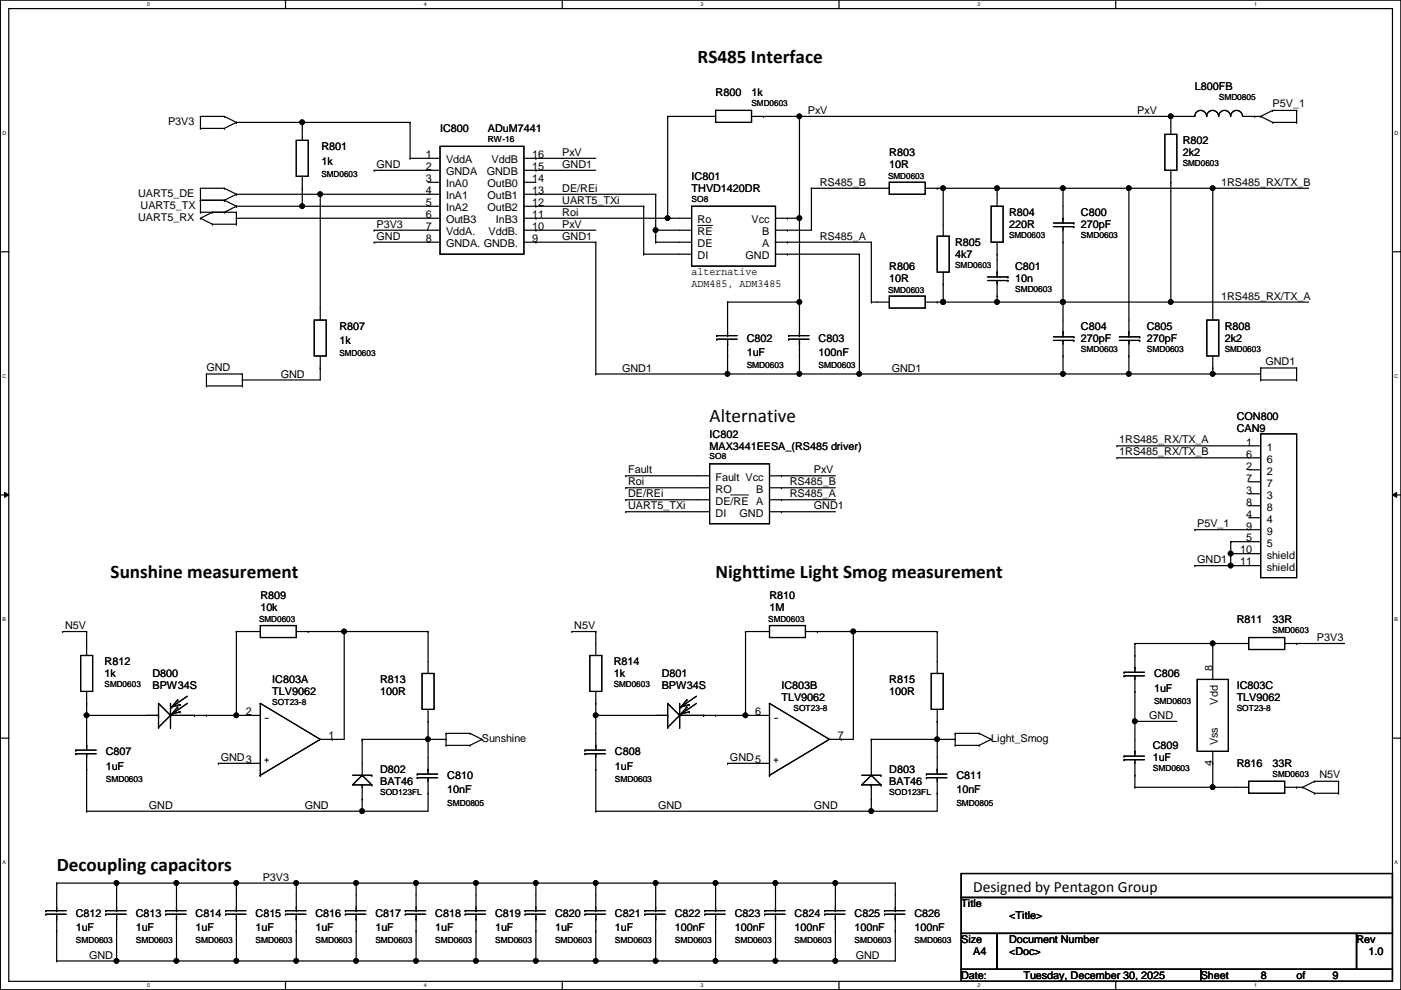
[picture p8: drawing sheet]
<svg xmlns="http://www.w3.org/2000/svg" width="297mm" height="210mm" viewBox="0 0 297 210" stroke-linecap="round" stroke-linejoin="round" font-family="sans-serif">
<path d="M.1 0h296.9v209.8h-296.9zM1.9 1.8h293.3v206.3h-293.3z" fill="none" stroke="#000" stroke-width=".25"/>
<g fill="#fff">
<path d="M31.2 .3h.6v1.2h-.6z"/>
<path d="M31.2 208.3h.6v1.2h-.6z"/>
</g>
<path d="M60.5 0v1.8M60.5 208.1v1.7" fill="none" stroke="#000" stroke-width=".25"/>
<g fill="#fff">
<path d="M89.9 .3h.6v1.2h-.6z"/>
<path d="M89.9 208.3h.6v1.2h-.6z"/>
</g>
<path d="M119.2 0v1.8M119.2 208.1v1.7" fill="none" stroke="#000" stroke-width=".25"/>
<g fill="#fff">
<path d="M148.5 .3h.6v1.2h-.6z"/>
<path d="M148.5 208.3h.6v1.2h-.6z"/>
</g>
<path d="M177.9 0v1.8M177.9 208.1v1.7" fill="none" stroke="#000" stroke-width=".25"/>
<g fill="#fff">
<path d="M207.2 .3h.6v1.2h-.6z"/>
<path d="M207.2 208.3h.6v1.2h-.6z"/>
</g>
<path d="M236.6 0v1.8M236.6 208.1v1.7" fill="none" stroke="#000" stroke-width=".25"/>
<g fill="#fff">
<path d="M265.9 .3h.6v1.2h-.6z"/>
<path d="M265.9 208.3h.6v1.2h-.6z"/>
<path d="M.5 27.6h.8v1.2h-.8z"/>
<path d="M295.7 27.6h.8v1.2h-.8z"/>
<path d="M.5 79.2h.8v1.1h-.8z"/>
<path d="M295.7 79.2h.8v1.1h-.8z"/>
</g>
<path d="M.1 53.4h1.8M295.2 53.4h1.8" fill="none" stroke="#000" stroke-width=".25"/>
<g fill="#fff">
<path d="M.5 130.7h.8v1.2h-.8z"/>
<path d="M295.7 130.7h.7v1.2h-.7z"/>
</g>
<path d="M.1 104.9h1.8M295.2 104.9h1.8" fill="none" stroke="#000" stroke-width=".25"/>
<path d="M1 104.4l.9 .5-.9 .6zM295.2 104.9l.9-.5v1.1z" fill="#000"/>
<path d="M1 104.4l.9 .5-.9 .6zM295.2 104.9l.9-.5v1.1z" fill="none" stroke="#000" stroke-width=".21"/>
<g fill="#fff">
<path d="M.5 182.3h.8v1.2h-.8z"/>
<path d="M295.7 182.3h.7v1.2h-.7z"/>
</g>
<g fill="none" stroke="#000" stroke-width=".25">
<path d="M42.5 27.2h.1M42.5 24.7h.1M42.5 39.9h.1M42.5 39.9h5.1M42.5 24.7h5.1M42.5 27.2h5.1M42.5 24.7v2.5M42.5 39.9v5.1M47.6 24.7h.1M47.6 27.2h.1M47.6 39.9h.1M47.6 24.7l2.5 1.3"/>
<path d="M47.6 39.9l2.5 1.3M50.1 26h.1M50.1 26h36.8M50.1 26l-2.5 1.2M62.8 29.8h2.6v7.6h-2.6zM64.1 26h.1M64.1 39.9h.1M64.1 26v3.8M64.1 37.4v6.3M79.3 36.1h.1M79.3 36.1h14M86.9 26h.1"/>
<path d="M86.9 33.6h.1M86.9 33.6h6.4M86.9 26v7.6M90.8 38.7h2.5M93.3 31h17.8v22.9h-17.8zM111.1 33.6h15.2M111.1 36.1h15.2M111.1 38.7h2.5M113.6 33.6h.1M113.6 36.1h.1M141.6 24.7h.1M141.6 24.7h10.1"/>
<path d="M141.6 24.7v21.6M151.7 23.4h7.6v2.6h-7.6zM159.3 24.7h94a1.25 1.25 0 0 1 1.3-1.3 1.25 1.25 0 0 1 1.2 1.3M161.9 24.7h.1M169.5 24.7h.1M169.5 24.7v46.5M172 39.9h.1M172 39.9h16.5M172 39.9v8.9h-7.6M188.5 38.7h7.7v2.5h-7.7zM196.2 39.9h81.2M198.7 39.9h.1"/>
<path d="M200 39.9h.1M200 39.9v10.2M211.4 39.9h.1M211.4 39.9v3.8M225.4 39.9h.1M225.4 39.9v7.4M239.3 39.9h.1M239.3 39.9v31.5M247 28.5h2.5v7.6h-2.5zM248.2 38.7h.1M248.2 24.7h.1M248.2 24.7v3.8"/>
<path d="M248.2 36.1v28M255.9 24.7a1.25 1.25 0 0 1 1.2-1.3 1.25 1.25 0 0 1 1.3 1.3M257.1 39.9h.1M257.1 39.9v28M258.4 24.7a1.25 1.25 0 0 1 1.2-1.3 1.25 1.25 0 0 1 1.3 1.3M260.9 24.7a1.25 1.25 0 0 1 1.3-1.3 1.25 1.25 0 0 1 1.2 1.3M263.5 24.7h3.8M266 24.7h.1M267.3 24.7h.1M267.3 24.7l2.5 1.3M269.8 23.4h.1M269.8 26h.1"/>
<path d="M269.8 26h5.1M269.8 23.4h5.1M269.8 23.4l-2.5 1.3M274.9 26h.1M274.9 23.4h.1M274.9 23.4v2.6M42.5 46.3h.1M42.5 42.5h.1M42.5 45h.1M42.5 45h7.6M42.5 46.3l2.5 1.2M42.5 42.5h5.1"/>
<path d="M45 45h.1M45 47.5h.1M45 45l-2.5 1.3M45 47.5h5.1M47.6 42.5h.1M47.6 45h.1M47.6 42.5l2.5 1.2M50.1 46.3h.1M50.1 43.7h.1M50.1 41.2h.1M50.1 47.5h.1M50.1 45h.1"/>
<path d="M50.1 46.3h43.2M50.1 41.2h43.2M50.1 43.7h43.2M50.1 45v2.5M50.1 41.2l-2.5 1.3M50.1 43.7l-2.5 1.3M64.1 43.7h.1M67.9 41.2h.1M67.9 41.2v26.7M79.3 51.4h.1M79.3 48.8h.1M79.3 51.4h14"/>
<path d="M79.3 48.8h14M111.1 51.4h15.2M111.1 48.8h15.2M111.1 46.3h35.5M111.1 41.2h27.9M111.1 43.7h25.4M113.6 46.3h.1M113.6 48.8h.1M113.6 51.4h.1M113.6 41.2h.1M113.6 43.7h.1M126.3 51.4h.1"/>
<path d="M126.3 51.4v27.9M136.5 43.7h.1M136.5 53.9h.1M136.5 53.9h10.1M136.5 43.7v10.2M139 51.4h.1M139 48.8h.1M139 41.2h.1M139 51.4h7.6M139 48.8h7.6M139 41.2v10.2M141.6 46.3h.1"/>
<path d="M146.6 43.7h17.8v12.7h-17.8zM164.4 51.4h20.3M164.4 53.9h17.8M164.4 46.3h5.1M167 51.4h.1M167 48.8h.1M167 53.9h.1M167 46.3h.1M169.5 46.3h.1M182.2 53.9h.1M182.2 53.9v25.4M184.7 51.4h.1"/>
<path d="M184.7 51.4v12.7M198.7 50.1h2.5v7.6h-2.5zM200 57.7v6.4M209.4 59.5h4.3M209.4 58.7h4.3M210.1 43.7h2.6v7.7h-2.6zM211.4 53.9h.1M211.4 59.5h.1M211.4 57.7h.1M211.4 51.4v7.3M211.4 59.5v4.6M213.7 59.5h.1"/>
<path d="M213.7 58.7h.1M223.3 48h4.4M223.3 47.3h4.4M225.4 51.4h.1M225.4 48h.1M225.4 46.3h.1M225.4 48v23.4M227.7 48h.1M227.7 47.3h.1M43.8 79.3h.1M43.8 79.3h7.6M43.8 79.3v2.5"/>
<path d="M51.4 79.3h.1M51.4 79.3v2.5M66.6 67.9h2.6v7.6h-2.6zM67.9 78h.1M67.9 75.5v5.1h-16.5M126.3 79.3h.1M126.3 79.3h141M152 71.2h.1M152 71.9h.1M152 71.2h4.3M152 71.9h4.3M154.3 75.5h.1"/>
<path d="M154.3 64.1h.1M154.3 79.3h.1M154.3 71.2h.1M154.3 72.9h.1M154.3 64.1h15.2M154.3 64.1v7.1M154.3 71.9v7.4M167.2 71.2h.1M167.2 71.9h.1M167.2 71.2h4.3M167.2 71.9h4.3M169.5 79.3h.1"/>
<path d="M169.5 64.1h.1M169.5 75.5h.1M169.5 71.2h.1M169.5 72.9h.1M169.5 71.9v7.4M182.2 79.3h.1M184.7 64.1h.1M184.7 64.1h3.8M188.5 62.8h7.7v2.5h-7.7zM196.2 64.1h81.2M198.7 64.1h.1M200 64.1h.1"/>
<path d="M200 60.2h.1M211.4 64.1h.1M211.4 62.8h.1M223.3 72.2h4.4M223.3 71.4h4.4M225.4 79.3h.1M225.4 75.5h.1M225.4 64.1h.1M225.4 72.2h.1M225.4 70.4h.1M225.4 72.2v7.1M227.7 72.2h.1"/>
<path d="M227.7 71.4h.1M237.3 72.2h4.3M237.3 71.4h4.3M239.3 75.5h.1M239.3 79.3h.1M239.3 72.2h.1M239.3 70.4h.1M239.3 72.2v7.1M241.6 72.2h.1M241.6 71.4h.1M248.2 64.1h.1M255.9 67.9h2.5v7.6h-2.5z"/>
<path d="M257.1 78h.1M257.1 79.3h.1M257.1 75.5v3.8M267.3 78h.1M267.3 78h7.6M267.3 78v2.6M274.9 78h.1M274.9 78v2.6M43.8 81.8h.1M43.8 81.8h7.6M51.4 80.6h.1M51.4 81.8h.1"/>
<path d="M150.4 98.3h12.7v12.7h-12.7zM236.8 94.5h.1M236.8 97.1h.1M236.8 94.5h30.5M236.8 97.1h30.5M264.7 99.6h2.6M267.3 92h7.6v30.5h-7.6zM267.3 80.6h.1M267.3 80.6h7.6M274.9 80.6h.1M132.7 108.5h.1M132.7 106h.1"/>
<path d="M132.7 103.4h.1M132.7 100.9h.1M132.7 100.9h17.7M132.7 108.5h17.7M132.7 103.4h17.7M132.7 106h17.7M163.1 100.9h14M163.1 108.5h14M163.1 103.4h14M163.1 106h14M165.7 100.9h.1M165.7 108.5h.1"/>
<path d="M165.7 103.4h.1M165.7 106h.1M253.3 112.3h.1M253.3 119.9h.1M253.3 119.9h14M253.3 112.3h14M260.9 117.4h.1M260.9 114.9h.1M260.9 119.9h.1M260.9 114.9v5M260.9 117.4h6.4M260.9 114.9h6.4"/>
<path d="M264.7 104.7h2.6M264.7 109.8h2.6M264.7 102.2h2.6M264.7 107.2h2.6M13.3 133.9h.1M13.3 133.9h5.1M17.1 139h2.5v7.6h-2.5zM18.4 133.9h.1M18.4 133.9v5.1M50.1 133.9h.1M50.1 133.9v17.8M50.1 133.9h5.1"/>
<path d="M55.2 132.6h7.6v2.6h-7.6zM62.8 133.9h28M65.4 133.9h.1M73 133.9h.1M73 133.9v22.9h-5.1M90.8 133.9h.1M90.8 133.9v8.9M121.2 133.9h.1M121.2 133.9h5.1M125 139h2.6v7.6h-2.6zM126.3 133.9h.1M126.3 133.9v5.1"/>
<path d="M158.1 133.9h.1M158.1 133.9h5M158.1 133.9v17.8M163.1 132.6h7.7v2.6h-7.7zM170.8 133.9h27.9M173.3 133.9h.1M180.9 133.9h.1M180.9 133.9v22.9h-5.1M198.7 133.9h.1M198.7 133.9v8.9M240.6 136.4h.1M240.6 139h.1"/>
<path d="M240.6 136.4h24.1M240.6 136.4v6.1M257.1 136.4h.1M257.1 136.4v7.7M264.7 135.2h7.7v2.5h-7.7zM272.4 136.4h12.7M274.9 136.4h.1M.1 156.5h1.8M16.1 159.8h.1M16.1 159h.1M16.1 159.8h4.3M16.1 159h4.3"/>
<path d="M18.4 149.1h.1M18.4 151.7h.1M18.4 159.8h.1M18.4 158h.1M18.4 151.7h15.2M18.4 146.6v12.4M18.4 159.8v12.2M33.6 154.2h.1M33.6 151.7h.1M36.1 151.7h.1M36.1 154.2h.1M36.1 151.7h19.1"/>
<path d="M36.1 151.7l-2.5-2.6v5.1M36.1 151.7l-2.5 2.5M36.1 149.1v5.1M36.4 149.9h.1M36.4 151.4h.1M37.7 148.4h.1M37.7 149.9h.1M37.7 148.4l-1.3 1.5M37.7 149.9l-1.3 1.5M38.2 149.4h.1M38.2 150.9h.1M38.2 149.4l-1.8 .5"/>
<path d="M38.2 150.9l-1.8 .5M39.7 147.6l-3.3 2.3M39.7 149.1l-3.3 2.3M41.2 151.7h.1M43.8 151.7h.1M50.1 151.7h.1M55.2 149.1h.1M55.2 149.1l12.7 7.7M55.2 149.1v15.3M67.9 156.8l-12.7 7.6M70.4 156.8h.1M76.8 156.8h.1"/>
<path d="M76.8 156.8h17.8M76.8 156.8v7.6M89.5 142.8h2.5v7.6h-2.5zM90.8 156.8h.1M90.8 153h.1M90.8 150.4v13.7M94.6 156.8h.1M94.6 158h.1M94.6 155.5h.1M94.6 155.5h5M94.6 158h5M94.6 155.5v2.5"/>
<path d="M99.6 155.5h.1M99.6 158h.1M99.6 155.5l2.6 1.3M102.2 156.8h.1M102.2 156.8l-2.6 1.2M124 159.8h.1M124 159h.1M124 159.8h4.4M124 159h4.4M126.3 149.1h.1M126.3 151.7h.1M126.3 159.8h.1"/>
<path d="M126.3 158h.1M126.3 146.6v12.4M126.3 159.8v12.2M126.3 151.7h15.3M141.6 154.2h.1M141.6 151.7h.1M144.1 151.7h.1M144.1 154.2h.1M144.1 151.7l-2.5-2.6v5.1M144.1 151.7h19M144.1 151.7l-2.5 2.5M144.1 149.1v5.1"/>
<path d="M144.4 149.9h.1M144.4 151.4h.1M145.6 148.4h.1M145.6 149.9h.1M145.6 148.4l-1.2 1.5M145.6 149.9l-1.2 1.5M146.1 149.4h.1M146.1 150.9h.1M146.1 149.4l-1.7 .5M146.1 150.9l-1.7 .5M147.7 147.6l-3.3 2.3M147.7 149.1l-3.3 2.3"/>
<path d="M149.2 151.7h.1M151.7 151.7h.1M158.1 151.7h.1M163.1 149.1h.1M163.1 149.1l12.7 7.7M163.1 149.1v15.3M175.8 156.8l-12.7 7.6M178.4 156.8h.1M184.7 156.8h.1M184.7 156.8v7.6M184.7 156.8h17.8M197.4 142.8h2.6v7.6h-2.6z"/>
<path d="M198.7 156.8h.1M198.7 153h.1M198.7 150.4v13.7M202.5 156.8h.1M202.5 158h.1M202.5 155.5h.1M202.5 155.5h5.1M202.5 158h5.1M202.5 155.5v2.5M207.6 155.5h.1M207.6 158h.1M207.6 155.5l2.5 1.3"/>
<path d="M210.1 156.8h.1M210.1 156.8l-2.5 1.2M238.3 143.3h.1M238.3 142.5h.1M238.3 143.3h4.4M238.3 142.5h4.4M240.6 153h.1M240.6 146.6h.1M240.6 159.3h.1M240.6 143.3h.1M240.6 141.5h.1M240.6 143.3v17"/>
<path d="M240.6 153h8.9M253.8 144.1h6.6v15.2h-6.6zM257.1 159.3v7.6M295.2 156.5h1.8M18.4 163.1h.1M18.4 172h.1M46.3 161.8h.1M46.3 161.8h8.9M55.2 164.4h.1M74.8 164.4h4M76.8 172h.1M76.8 169.5h.1"/>
<path d="M76.8 164.4h.1M76.8 166.4h.1M76.8 166.4v5.6M76.8 164.4l-2 2h4M76.8 164.4l2 2M78.8 166.4h.1M78.8 164.4h.1M88.5 164.9h.1M88.5 164.1h.1M88.5 164.9h4.3M88.5 164.1h4.3M90.8 168.2h.1"/>
<path d="M90.8 164.9h.1M90.8 163.1h.1M90.8 164.9v7.1h-72.4M126.3 163.1h.1M126.3 172h.1M154.3 161.8h.1M154.3 161.8h8.8M163.1 164.4h.1M182.7 164.4h4.1M184.7 172h.1M184.7 169.5h.1M184.7 164.4h.1"/>
<path d="M184.7 166.4h.1M184.7 166.4v5.6M184.7 164.4l-2 2h4.1M184.7 164.4l2.1 2M186.8 166.4h.1M186.8 164.4h.1M196.4 164.9h.1M196.4 164.1h.1M196.4 164.9h4.3M196.4 164.1h4.3M198.7 168.2h.1M198.7 164.9h.1"/>
<path d="M198.7 163.1h.1M198.7 164.9v7.1h-72.4M238.3 161.1h.1M238.3 160.3h.1M238.3 161.1h4.4M238.3 160.3h4.4M240.6 164.4h.1M240.6 166.9h.1M240.6 161.1h.1M240.6 166.9h24.1M240.6 161.1v5.8M257.1 161.8h.1"/>
<path d="M257.1 166.9h.1M264.7 165.7h7.7v2.5h-7.7zM272.4 166.9h3.8M274.9 166.9h.1M276.2 166.9h.1M276.2 166.9l2.5 1.3M278.7 165.7h.1M278.7 168.2h.1M278.7 165.7h5.1M278.7 165.7l-2.5 1.2M278.7 168.2h5.1M283.8 168.2h.1"/>
<path d="M283.8 165.7h.1M283.8 165.7v2.5M9.7 193.1h.1M9.7 193.8h.1M9.7 193.1h4.4M9.7 193.8h4.4M12 197.4h.1M12 187.2h.1M12 193.1h.1M12 194.9h.1M12 187.2v5.9M12 193.8v10"/>
<path d="M12 187.2h177.8M22.4 193.1h.1M22.4 193.8h.1M22.4 193.1h4.4M22.4 193.8h4.4M24.7 197.4h.1M24.7 187.2h.1M24.7 193.1h.1M24.7 194.9h.1M24.7 187.2v5.9M24.7 193.8v10M35.1 193.1h.1"/>
<path d="M35.1 193.8h.1M35.1 193.1h4.4M35.1 193.8h4.4M37.4 197.4h.1M37.4 187.2h.1M37.4 193.1h.1M37.4 194.9h.1M37.4 187.2v5.9M37.4 193.8v10M47.8 193.1h.1M47.8 193.8h.1M47.8 193.1h4.4"/>
<path d="M47.8 193.8h4.4M50.1 197.4h.1M50.1 187.2h.1M50.1 193.1h.1M50.1 194.9h.1M50.1 187.2v5.9M50.1 193.8v10M60.5 193.1h.1M60.5 193.8h.1M60.5 193.1h4.4M60.5 193.8h4.4M62.8 187.2h.1"/>
<path d="M62.8 197.4h.1M62.8 193.1h.1M62.8 194.9h.1M62.8 187.2v5.9M62.8 193.8v10M73.2 193.1h.1M73.2 193.8h.1M73.2 193.1h4.4M73.2 193.8h4.4M75.5 187.2h.1M75.5 197.4h.1M75.5 193.1h.1"/>
<path d="M75.5 194.9h.1M75.5 187.2v5.9M75.5 193.8v10M85.9 193.1h.1M85.9 193.8h.1M85.9 193.1h4.4M85.9 193.8h4.4M88.2 187.2h.1M88.2 197.4h.1M88.2 193.1h.1M88.2 194.9h.1M88.2 187.2v5.9"/>
<path d="M88.2 193.8v10M98.6 193.1h.1M98.6 193.8h.1M98.6 193.1h4.4M98.6 193.8h4.4M100.9 187.2h.1M100.9 197.4h.1M100.9 193.1h.1M100.9 194.9h.1M100.9 187.2v5.9M100.9 193.8v10M111.3 193.1h.1"/>
<path d="M111.3 193.8h.1M111.3 193.1h4.4M111.3 193.8h4.4M113.6 187.2h.1M113.6 197.4h.1M113.6 193.1h.1M113.6 194.9h.1M113.6 187.2v5.9M113.6 193.8v10M124 193.1h.1M124 193.8h.1M124 193.1h4.4"/>
<path d="M124 193.8h4.4M126.3 187.2h.1M126.3 197.4h.1M126.3 193.1h.1M126.3 194.9h.1M126.3 187.2v5.9M126.3 193.8v10M136.7 193.1h.1M136.7 193.8h.1M136.7 193.1h4.4M136.7 193.8h4.4M139 187.2h.1"/>
<path d="M139 197.4h.1M139 193.1h.1M139 194.9h.1M139 187.2v5.9M139 193.8v10M149.4 193.1h.1M149.4 193.8h.1M149.4 193.1h4.4M149.4 193.8h4.4M151.7 187.2h.1M151.7 197.4h.1M151.7 193.1h.1"/>
<path d="M151.7 194.9h.1M151.7 187.2v5.9M151.7 193.8v10M162.1 193.1h.1M162.1 193.8h.1M162.1 193.1h4.4M162.1 193.8h4.4M164.4 187.2h.1M164.4 197.4h.1M164.4 193.1h.1M164.4 194.9h.1M164.4 187.2v5.9"/>
<path d="M164.4 193.8v10M174.8 193.1h.1M174.8 193.8h.1M174.8 193.1h4.4M174.8 193.8h4.4M177.1 187.2h.1M177.1 197.4h.1M177.1 193.1h.1M177.1 194.9h.1M177.1 187.2v5.9M177.1 193.8v10M187.5 193.1h.1"/>
<path d="M187.5 193.8h.1M187.5 193.1h4.4M187.5 193.8h4.4M189.8 187.2h.1M189.8 197.4h.1M189.8 193.1h.1M189.8 194.9h.1M189.8 193.8v10h-177.8M189.8 187.2v5.9M203.8 185.2h91.4v5.1h-91.4zM203.8 190.3h91.4v7.6h-91.4zM203.8 197.9h7.6v7.6h-7.6z"/>
<path d="M211.4 197.9h76.2v7.6h-76.2zM287.6 197.9h7.6v7.6h-7.6zM12 203.8h.1M24.7 203.8h.1M37.4 203.8h.1M50.1 203.8h.1M62.8 203.8h.1M75.5 203.8h.1M88.2 203.8h.1M100.9 203.8h.1M113.6 203.8h.1M126.3 203.8h.1"/>
<path d="M139 203.8h.1M151.7 203.8h.1M164.4 203.8h.1M177.1 203.8h.1M203.8 205.5h50.8v2.6h-50.8zM254.6 205.5h40.6v2.6h-40.6z"/>
<circle cx="64.1" cy="25.9" r=".49"/>
<circle cx="169.5" cy="24.7" r=".49"/>
<circle cx="200" cy="39.9" r=".49"/>
<circle cx="211.4" cy="39.9" r=".49"/>
<circle cx="225.4" cy="39.9" r=".49"/>
<circle cx="239.3" cy="39.9" r=".49"/>
<circle cx="248.2" cy="24.7" r=".49"/>
<circle cx="257.1" cy="39.9" r=".49"/>
<circle cx="64.1" cy="43.7" r=".49"/>
<circle cx="67.9" cy="41.2" r=".49"/>
<circle cx="139" cy="48.8" r=".49"/>
<circle cx="141.5" cy="46.2" r=".49"/>
<circle cx="169.5" cy="46.2" r=".49"/>
<circle cx="154.2" cy="79.3" r=".49"/>
<circle cx="169.5" cy="79.3" r=".49"/>
<circle cx="169.5" cy="64" r=".49"/>
<circle cx="182.2" cy="79.3" r=".49"/>
<circle cx="200" cy="64" r=".49"/>
<circle cx="211.4" cy="64" r=".49"/>
<circle cx="225.4" cy="79.3" r=".49"/>
<circle cx="225.4" cy="64" r=".49"/>
<circle cx="239.3" cy="79.3" r=".49"/>
<circle cx="248.2" cy="64" r=".49"/>
<circle cx="257.1" cy="79.3" r=".49"/>
<circle cx="260.9" cy="117.4" r=".49"/>
<circle cx="260.9" cy="119.9" r=".49"/>
<circle cx="73" cy="133.9" r=".49"/>
<circle cx="180.9" cy="133.9" r=".49"/>
<circle cx="257.1" cy="136.4" r=".49"/>
<circle cx="18.3" cy="151.7" r=".49"/>
<circle cx="50.1" cy="151.7" r=".49"/>
<circle cx="90.7" cy="156.7" r=".49"/>
<circle cx="126.3" cy="151.7" r=".49"/>
<circle cx="158" cy="151.7" r=".49"/>
<circle cx="198.7" cy="156.7" r=".49"/>
<circle cx="240.6" cy="152.9" r=".49"/>
<circle cx="76.8" cy="172" r=".49"/>
<circle cx="184.7" cy="172" r=".49"/>
<circle cx="257.1" cy="166.9" r=".49"/>
<circle cx="24.7" cy="187.2" r=".49"/>
<circle cx="37.4" cy="187.2" r=".49"/>
<circle cx="50.1" cy="187.2" r=".49"/>
<circle cx="62.8" cy="187.2" r=".49"/>
<circle cx="75.5" cy="187.2" r=".49"/>
<circle cx="88.2" cy="187.2" r=".49"/>
<circle cx="100.9" cy="187.2" r=".49"/>
<circle cx="113.6" cy="187.2" r=".49"/>
<circle cx="126.3" cy="187.2" r=".49"/>
<circle cx="139" cy="187.2" r=".49"/>
<circle cx="151.7" cy="187.2" r=".49"/>
<circle cx="164.4" cy="187.2" r=".49"/>
<circle cx="177.1" cy="187.2" r=".49"/>
<circle cx="24.7" cy="203.7" r=".49"/>
<circle cx="37.4" cy="203.7" r=".49"/>
<circle cx="50.1" cy="203.7" r=".49"/>
<circle cx="62.8" cy="203.7" r=".49"/>
<circle cx="75.5" cy="203.7" r=".49"/>
<circle cx="88.2" cy="203.7" r=".49"/>
<circle cx="100.9" cy="203.7" r=".49"/>
<circle cx="113.6" cy="203.7" r=".49"/>
<circle cx="126.3" cy="203.7" r=".49"/>
<circle cx="139" cy="203.7" r=".49"/>
<circle cx="151.7" cy="203.7" r=".49"/>
<circle cx="164.4" cy="203.7" r=".49"/>
<circle cx="177.1" cy="203.7" r=".49"/>
</g>
<g fill="#000">
<circle cx="64.1" cy="25.9" r=".49"/>
<circle cx="169.5" cy="24.7" r=".49"/>
<circle cx="200" cy="39.9" r=".49"/>
<circle cx="211.4" cy="39.9" r=".49"/>
<circle cx="225.4" cy="39.9" r=".49"/>
<circle cx="239.3" cy="39.9" r=".49"/>
<circle cx="248.2" cy="24.7" r=".49"/>
<circle cx="257.1" cy="39.9" r=".49"/>
<circle cx="64.1" cy="43.7" r=".49"/>
<circle cx="67.9" cy="41.2" r=".49"/>
<circle cx="139" cy="48.8" r=".49"/>
<circle cx="141.5" cy="46.2" r=".49"/>
<circle cx="169.5" cy="46.2" r=".49"/>
<circle cx="154.2" cy="79.3" r=".49"/>
<circle cx="169.5" cy="79.3" r=".49"/>
<circle cx="169.5" cy="64" r=".49"/>
<circle cx="182.2" cy="79.3" r=".49"/>
<circle cx="200" cy="64" r=".49"/>
<circle cx="211.4" cy="64" r=".49"/>
<circle cx="225.4" cy="79.3" r=".49"/>
<circle cx="225.4" cy="64" r=".49"/>
<circle cx="239.3" cy="79.3" r=".49"/>
<circle cx="248.2" cy="64" r=".49"/>
<circle cx="257.1" cy="79.3" r=".49"/>
<circle cx="260.9" cy="117.4" r=".49"/>
<circle cx="260.9" cy="119.9" r=".49"/>
<circle cx="73" cy="133.9" r=".49"/>
<circle cx="180.9" cy="133.9" r=".49"/>
<circle cx="257.1" cy="136.4" r=".49"/>
<circle cx="18.3" cy="151.7" r=".49"/>
<circle cx="50.1" cy="151.7" r=".49"/>
<circle cx="90.7" cy="156.7" r=".49"/>
<circle cx="126.3" cy="151.7" r=".49"/>
<circle cx="158" cy="151.7" r=".49"/>
<circle cx="198.7" cy="156.7" r=".49"/>
<circle cx="240.6" cy="152.9" r=".49"/>
<circle cx="76.8" cy="172" r=".49"/>
<circle cx="184.7" cy="172" r=".49"/>
<circle cx="257.1" cy="166.9" r=".49"/>
<circle cx="24.7" cy="187.2" r=".49"/>
<circle cx="37.4" cy="187.2" r=".49"/>
<circle cx="50.1" cy="187.2" r=".49"/>
<circle cx="62.8" cy="187.2" r=".49"/>
<circle cx="75.5" cy="187.2" r=".49"/>
<circle cx="88.2" cy="187.2" r=".49"/>
<circle cx="100.9" cy="187.2" r=".49"/>
<circle cx="113.6" cy="187.2" r=".49"/>
<circle cx="126.3" cy="187.2" r=".49"/>
<circle cx="139" cy="187.2" r=".49"/>
<circle cx="151.7" cy="187.2" r=".49"/>
<circle cx="164.4" cy="187.2" r=".49"/>
<circle cx="177.1" cy="187.2" r=".49"/>
<circle cx="24.7" cy="203.7" r=".49"/>
<circle cx="37.4" cy="203.7" r=".49"/>
<circle cx="50.1" cy="203.7" r=".49"/>
<circle cx="62.8" cy="203.7" r=".49"/>
<circle cx="75.5" cy="203.7" r=".49"/>
<circle cx="88.2" cy="203.7" r=".49"/>
<circle cx="100.9" cy="203.7" r=".49"/>
<circle cx="113.6" cy="203.7" r=".49"/>
<circle cx="126.3" cy="203.7" r=".49"/>
<circle cx="139" cy="203.7" r=".49"/>
<circle cx="151.7" cy="203.7" r=".49"/>
<circle cx="164.4" cy="203.7" r=".49"/>
<circle cx="177.1" cy="203.7" r=".49"/>
</g>
<path d="M147.9 47.8h3.2M154.9 104.9h3.8" fill="none" stroke="#000" stroke-width=".21"/>
<g font-size="4.1">
<text x="147.9" y="13.3">RS485 Interface</text>
<text x="150.4" y="89.5">Alternative</text>
<text x="23.4" y="122.5">Sunshine measurement</text>
<text x="151.7" y="122.5">Nighttime Light Smog measurement</text>
<text x="12" y="184.7">Decoupling capacitors</text>
</g>
<text font-size="3.3" x="206.3" y="189.1">Designed by Pentagon Group</text>
<g font-size="2.3">
<text x="151.7" y="20.4">R800</text>
<text x="159.3" y="20.4">1k</text>
<text x="253.3" y="19.1">L800FB</text>
<text x="269.8" y="22.7">P5V_1</text>
<text x="35.6" y="26.5">P3V3</text>
<text x="93.3" y="28">IC800</text>
<text x="103.5" y="28">ADuM7441</text>
<text x="171.3" y="24.2">PxV</text>
<text x="241.1" y="24.2">PxV</text>
<text x="68.2" y="31.8">R801</text>
<text x="68.2" y="34.9">1k</text>
<text x="79.8" y="35.6">GND</text>
<text x="90.3" y="33.5">1</text>
<text x="94.6" y="34.6">VddA</text>
<text x="104.2" y="34.6">VddB</text>
<text x="112.9" y="33.5">16</text>
<text x="119.2" y="33.1">PxV</text>
<text x="119.2" y="35.6">GND1</text>
<text x="188.5" y="33.1">R803</text>
<text x="188.5" y="35.6">10R</text>
<text x="250.8" y="30.6">R802</text>
<text x="250.8" y="33.1">2k2</text>
<text x="29.3" y="41.7">UART5_DE</text>
<text x="90.3" y="36.1">2</text>
<text x="90.3" y="38.6">3</text>
<text x="90.3" y="41.1">4</text>
<text x="94.6" y="37.2">GNDA</text>
<text x="94.6" y="39.7">InA0</text>
<text x="103.2" y="37.2">GNDB</text>
<text x="103.4" y="39.7">OutB0</text>
<text x="112.9" y="36.1">15</text>
<text x="112.9" y="41.1">13</text>
<text x="112.9" y="38.6">14</text>
<text x="119.2" y="40.7">DE/REi</text>
<text x="146.6" y="38.2">IC801</text>
<text x="146.6" y="40.7">THVD1420DR</text>
<text x="173.8" y="39.4">RS485_B</text>
<text x="258.9" y="39.4">1RS485_RX/TX_B</text>
<text x="29.3" y="46.8">UART5_RX</text>
<text x="29.8" y="44.3">UART5_TX</text>
<text x="90.3" y="43.7">5</text>
<text x="90.3" y="46.2">6</text>
<text x="94.6" y="42.2">InA1</text>
<text x="94.6" y="44.8">InA2</text>
<text x="94.6" y="47.3">OutB3</text>
<text x="103.4" y="44.8">OutB2</text>
<text x="103.4" y="42.2">OutB1</text>
<text x="105.2" y="47.3">InB3</text>
<text x="112.9" y="43.7">12</text>
<text x="112.9" y="46.2">11</text>
<text x="119.2" y="45.8">Roi</text>
<text x="119.2" y="43.2">UART5_TXi</text>
<text x="147.9" y="47.3">Ro</text>
<text x="159.3" y="47.3">Vcc</text>
<text x="213.9" y="45.8">R804</text>
<text x="229.2" y="45.8">C800</text>
<text x="79.8" y="50.8">GND</text>
<text x="79.8" y="48.3">P3V3</text>
<text x="90.3" y="48.8">7</text>
<text x="90.3" y="51.3">8</text>
<text x="94.6" y="49.9">VddA.</text>
<text x="94.6" y="52.4">GNDA. GNDB.</text>
<text x="103.6" y="49.9">VddB.</text>
<text x="112.9" y="51.3">9</text>
<text x="112.9" y="48.8">10</text>
<text x="119.2" y="48.3">PxV</text>
<text x="119.2" y="50.8">GND1</text>
<text x="147.9" y="49.9">RE</text>
<text x="147.9" y="52.4">DE</text>
<text x="161.6" y="52.4">A</text>
<text x="161.6" y="49.9">B</text>
<text x="173.8" y="50.8">RS485_A</text>
<text x="202.5" y="52.2">R805</text>
<text x="213.9" y="48.3">220R</text>
<text x="229.2" y="48.3">270pF</text>
<text x="146.6" y="58.3">alternative</text>
<text x="147.9" y="54.9">DI</text>
<text x="158.1" y="54.9">GND</text>
<text x="188.5" y="57.2">R806</text>
<text x="188.5" y="59.8">10R</text>
<text x="202.5" y="54.7">4k7</text>
<text x="215.2" y="57.2">C801</text>
<text x="215.2" y="59.8">10n</text>
<text x="146.6" y="60.8">ADM485, ADM3485</text>
<text x="258.9" y="63.5">1RS485_RX/TX_A</text>
<text x="72" y="69.9">R807</text>
<text x="229.2" y="69.9">C804</text>
<text x="243.2" y="69.9">C805</text>
<text x="259.7" y="69.9">R808</text>
<text x="72" y="73">1k</text>
<text x="158.3" y="72.5">C802</text>
<text x="158.3" y="75.5">1uF</text>
<text x="173.6" y="72.5">C803</text>
<text x="173.6" y="75.5">100nF</text>
<text x="229.2" y="72.5">270pF</text>
<text x="243.2" y="72.5">270pF</text>
<text x="259.7" y="72.5">2k2</text>
<text x="268.3" y="77.3">GND1</text>
<text x="43.8" y="78.6">GND</text>
<text x="59.5" y="80.1">GND</text>
<text x="131.9" y="78.8">GND1</text>
<text x="189.1" y="78.8">GND1</text>
<text x="262.2" y="89">CON800</text>
<text x="150.4" y="92.8">IC802</text>
<text x="150.4" y="95.3">MAX3441EESA_(RS485 driver)</text>
<text x="237.3" y="94">1RS485_RX/TX_A</text>
<text x="262.2" y="91.5">CAN9</text>
<text x="264.2" y="94.5">1</text>
<text x="268.6" y="95.6">1</text>
<text x="133.2" y="100.4">Fault</text>
<text x="151.7" y="101.9">Fault Vcc</text>
<text x="172.5" y="100.4">PxV</text>
<text x="237.3" y="96.6">1RS485_RX/TX_B</text>
<text x="264.2" y="99.6">2</text>
<text x="264.2" y="97">6</text>
<text x="268.6" y="100.7">2</text>
<text x="268.6" y="98.1">6</text>
<text x="133.2" y="108">UART5_TXi</text>
<text x="133.2" y="105.5">DE/REi</text>
<text x="133.2" y="102.9">Roi</text>
<text x="151.7" y="104.5">RO</text>
<text x="151.7" y="107">DE/RE</text>
<text x="160.4" y="107">A</text>
<text x="160.4" y="104.5">B</text>
<text x="167.5" y="102.9">RS485_B</text>
<text x="167.5" y="105.5">RS485_A</text>
<text x="172.5" y="108">GND1</text>
<text x="264.2" y="104.6">3</text>
<text x="264.2" y="102.1">7</text>
<text x="264.2" y="107.2">8</text>
<text x="268.6" y="105.7">3</text>
<text x="268.6" y="103.2">7</text>
<text x="151.7" y="109.6">DI</text>
<text x="156.8" y="109.6">GND</text>
<text x="253.8" y="111.8">P5V_1</text>
<text x="264.2" y="109.7">4</text>
<text x="264.2" y="112.3">9</text>
<text x="268.6" y="110.8">4</text>
<text x="268.6" y="108.3">8</text>
<text x="268.6" y="113.4">9</text>
<text x="253.8" y="119.4">GND1</text>
<text x="263" y="117.3">10</text>
<text x="263" y="119.9">11</text>
<text x="264.2" y="114.8">5</text>
<text x="268.6" y="115.9">5</text>
<text x="268.6" y="118.4">shield</text>
<text x="268.6" y="121">shield.</text>
<text x="55.2" y="127.1">R809</text>
<text x="55.2" y="129.6">10k</text>
<text x="163.1" y="127.1">R810</text>
<text x="163.1" y="129.6">1M</text>
<text x="13.8" y="133.4">N5V</text>
<text x="121.7" y="133.4">N5V</text>
<text x="262.2" y="132.2">R811</text>
<text x="269.8" y="132.2">33R</text>
<text x="279.2" y="135.9">P3V3</text>
<text x="22.2" y="141.1">R812</text>
<text x="22.2" y="143.6">1k</text>
<text x="32.3" y="143.6">D800</text>
<text x="130.1" y="141.1">R814</text>
<text x="130.1" y="143.6">1k</text>
<text x="140.3" y="143.6">D801</text>
<text x="244.7" y="143.6">C806</text>
<text x="257.1" y="142.3" transform="rotate(-90 257.1 142.3)">8</text>
<text x="32.3" y="146.1">BPW34S</text>
<text x="57.7" y="144.9">IC803A</text>
<text x="57.7" y="147.4">TLV9062</text>
<text x="80.6" y="144.9">R813</text>
<text x="80.6" y="147.4">100R</text>
<text x="140.3" y="146.1">BPW34S</text>
<text x="165.7" y="146.1">IC803B</text>
<text x="165.7" y="148.7">TLV9062</text>
<text x="188.5" y="144.9">R815</text>
<text x="188.5" y="147.4">100R</text>
<text x="244.7" y="146.6">1uF</text>
<text x="258.2" y="149.4" transform="rotate(-90 258.2 149.4)">Vdd</text>
<text x="262.2" y="146.1">IC803C</text>
<text x="262.2" y="148.7">TLV9062</text>
<text x="52.2" y="151.6">2</text>
<text x="56" y="152.8">-</text>
<text x="160.1" y="151.6">6</text>
<text x="163.9" y="152.8">-</text>
<text x="243.7" y="152.4">GND</text>
<text x="22.4" y="160.1">C807</text>
<text x="46.8" y="161.3">GND3</text>
<text x="56" y="161.7">+</text>
<text x="69.7" y="156.7">1</text>
<text x="102.2" y="157.3">Sunshine</text>
<text x="130.4" y="160.1">C808</text>
<text x="154.8" y="161.3">GND5</text>
<text x="163.9" y="161.7">+</text>
<text x="177.6" y="156.7">7</text>
<text x="210.1" y="157.3">Light_Smog</text>
<text x="244.4" y="158.8">C809</text>
<text x="244.4" y="161.4">1uF</text>
<text x="258.2" y="158" transform="rotate(-90 258.2 158)">Vss</text>
<text x="22.4" y="163.2">1uF</text>
<text x="80.6" y="163.9">D802</text>
<text x="80.6" y="166.5">BAT46</text>
<text x="94.8" y="165.2">C810</text>
<text x="130.4" y="163.2">1uF</text>
<text x="188.5" y="163.9">D803</text>
<text x="188.5" y="166.5">BAT46</text>
<text x="202.8" y="165.2">C811</text>
<text x="257.1" y="162.3" transform="rotate(-90 257.1 162.3)">4</text>
<text x="262.2" y="162.6">R816</text>
<text x="269.8" y="162.6">33R</text>
<text x="279.7" y="164.9">N5V</text>
<text x="31.6" y="171.5">GND</text>
<text x="64.6" y="171.5">GND</text>
<text x="94.8" y="168.2">10nF</text>
<text x="139.5" y="171.5">GND</text>
<text x="172.5" y="171.5">GND</text>
<text x="202.8" y="168.2">10nF</text>
<text x="55.7" y="186.7">P3V3</text>
<text x="16.1" y="194.4">C812</text>
<text x="16.1" y="197.4">1uF</text>
<text x="28.8" y="194.4">C813</text>
<text x="28.8" y="197.4">1uF</text>
<text x="41.5" y="194.4">C814</text>
<text x="41.5" y="197.4">1uF</text>
<text x="54.2" y="194.4">C815</text>
<text x="54.2" y="197.4">1uF</text>
<text x="66.9" y="194.4">C816</text>
<text x="66.9" y="197.4">1uF</text>
<text x="79.6" y="194.4">C817</text>
<text x="79.6" y="197.4">1uF</text>
<text x="92.3" y="194.4">C818</text>
<text x="92.3" y="197.4">1uF</text>
<text x="105" y="194.4">C819</text>
<text x="105" y="197.4">1uF</text>
<text x="117.7" y="194.4">C820</text>
<text x="117.7" y="197.4">1uF</text>
<text x="130.4" y="194.4">C821</text>
<text x="130.4" y="197.4">1uF</text>
<text x="143.1" y="194.4">C822</text>
<text x="143.1" y="197.4">100nF</text>
<text x="155.8" y="194.4">C823</text>
<text x="155.8" y="197.4">100nF</text>
<text x="168.5" y="194.4">C824</text>
<text x="168.5" y="197.4">100nF</text>
<text x="181.2" y="194.4">C825</text>
<text x="181.2" y="197.4">100nF</text>
<text x="193.9" y="194.4">C826</text>
<text x="193.9" y="197.4">100nF</text>
<text x="203.8" y="192.4">Title</text>
<text x="213.9" y="194.9">&lt;Title&gt;</text>
<text x="18.9" y="203.2">GND</text>
<text x="181.4" y="203.2">GND</text>
<text x="203.8" y="200">Size</text>
<text x="206.3" y="202.5">A4</text>
<text x="213.9" y="200">Document Number</text>
<text x="213.9" y="202.5">&lt;Doc&gt;</text>
<text x="287.6" y="200">Rev</text>
<text x="290.1" y="202.5">1.0</text>
<text x="203.8" y="207.6">Date:</text>
<text x="217" y="207.6">Tuesday, December 30, 2025</text>
<text x="254.6" y="207.6">Sheet</text>
<text x="267.3" y="207.6">8</text>
<text x="274.9" y="207.6">of</text>
<text x="282.5" y="207.6">9</text>
</g>
<g font-size="1.8">
<text x="159.3" y="22.5">SMD0603</text>
<text x="258.4" y="21.2">SMD0805</text>
<text x="103.5" y="30.1">RW-16</text>
<text x="250.8" y="35.2">SMD0603</text>
<text x="68.2" y="37.5">SMD0603</text>
<text x="188.3" y="38">SMD0603</text>
<text x="146.6" y="42.8">SO8</text>
<text x="213.9" y="50.4">SMD0603</text>
<text x="229.2" y="50.4">SMD0603</text>
<text x="202.5" y="56.8">SMD0603</text>
<text x="188.3" y="62.1">SMD0603</text>
<text x="215.2" y="61.8">SMD0603</text>
<text x="72" y="75.6">SMD0603</text>
<text x="229.2" y="74.5">SMD0603</text>
<text x="243.2" y="74.5">SMD0603</text>
<text x="259.7" y="74.5">SMD0603</text>
<text x="158.3" y="78.1">SMD0603</text>
<text x="173.6" y="78.1">SMD0603</text>
<text x="150.4" y="97.4">SO8</text>
<text x="54.9" y="132">SMD0603</text>
<text x="162.9" y="132">SMD0603</text>
<text x="269.8" y="134.2">SMD0603</text>
<text x="22.2" y="145.7">SMD0603</text>
<text x="57.7" y="149.5">SOT23-8</text>
<text x="130.1" y="145.7">SMD0603</text>
<text x="244.7" y="149.2">SMD0603</text>
<text x="168.2" y="150.7">SOT23-8</text>
<text x="262.2" y="150.7">SOT23-8</text>
<text x="22.4" y="165.7">SMD0603</text>
<text x="130.4" y="165.7">SMD0603</text>
<text x="244.4" y="163.4">SMD0603</text>
<text x="269.8" y="164.7">SMD0603</text>
<text x="80.6" y="168.5">SOD123FL</text>
<text x="94.8" y="170.8">SMD0805</text>
<text x="188.5" y="168.5">SOD123FL</text>
<text x="202.8" y="170.8">SMD0805</text>
<text x="16.1" y="200">SMD0603</text>
<text x="28.8" y="200">SMD0603</text>
<text x="41.5" y="200">SMD0603</text>
<text x="54.2" y="200">SMD0603</text>
<text x="66.9" y="200">SMD0603</text>
<text x="79.6" y="200">SMD0603</text>
<text x="92.3" y="200">SMD0603</text>
<text x="105" y="200">SMD0603</text>
<text x="117.7" y="200">SMD0603</text>
<text x="130.4" y="200">SMD0603</text>
<text x="143.1" y="200">SMD0603</text>
<text x="155.8" y="200">SMD0603</text>
<text x="168.5" y="200">SMD0603</text>
<text x="181.2" y="200">SMD0603</text>
<text x="193.9" y="200">SMD0603</text>
</g>
<g font-size="1.1">
<text x="31.2" y="1.3">5</text>
<text x="89.9" y="1.3">4</text>
<text x="148.5" y="1.3">3</text>
<text x="207.2" y="1.3">2</text>
<text x="265.9" y="1.3">1</text>
<text x=".5" y="28.6">D</text>
<text x="295.7" y="28.6">D</text>
<text x=".5" y="80.1">C</text>
<text x="295.7" y="80.1">C</text>
<text x=".5" y="131.7">B</text>
<text x="295.7" y="131.7">B</text>
<text x=".5" y="183.3">A</text>
<text x="295.7" y="183.3">A</text>
<text x="31.2" y="209.3">5</text>
<text x="89.9" y="209.3">4</text>
<text x="148.5" y="209.3">3</text>
<text x="207.2" y="209.3">2</text>
<text x="265.9" y="209.3">1</text>
</g>
</svg>
